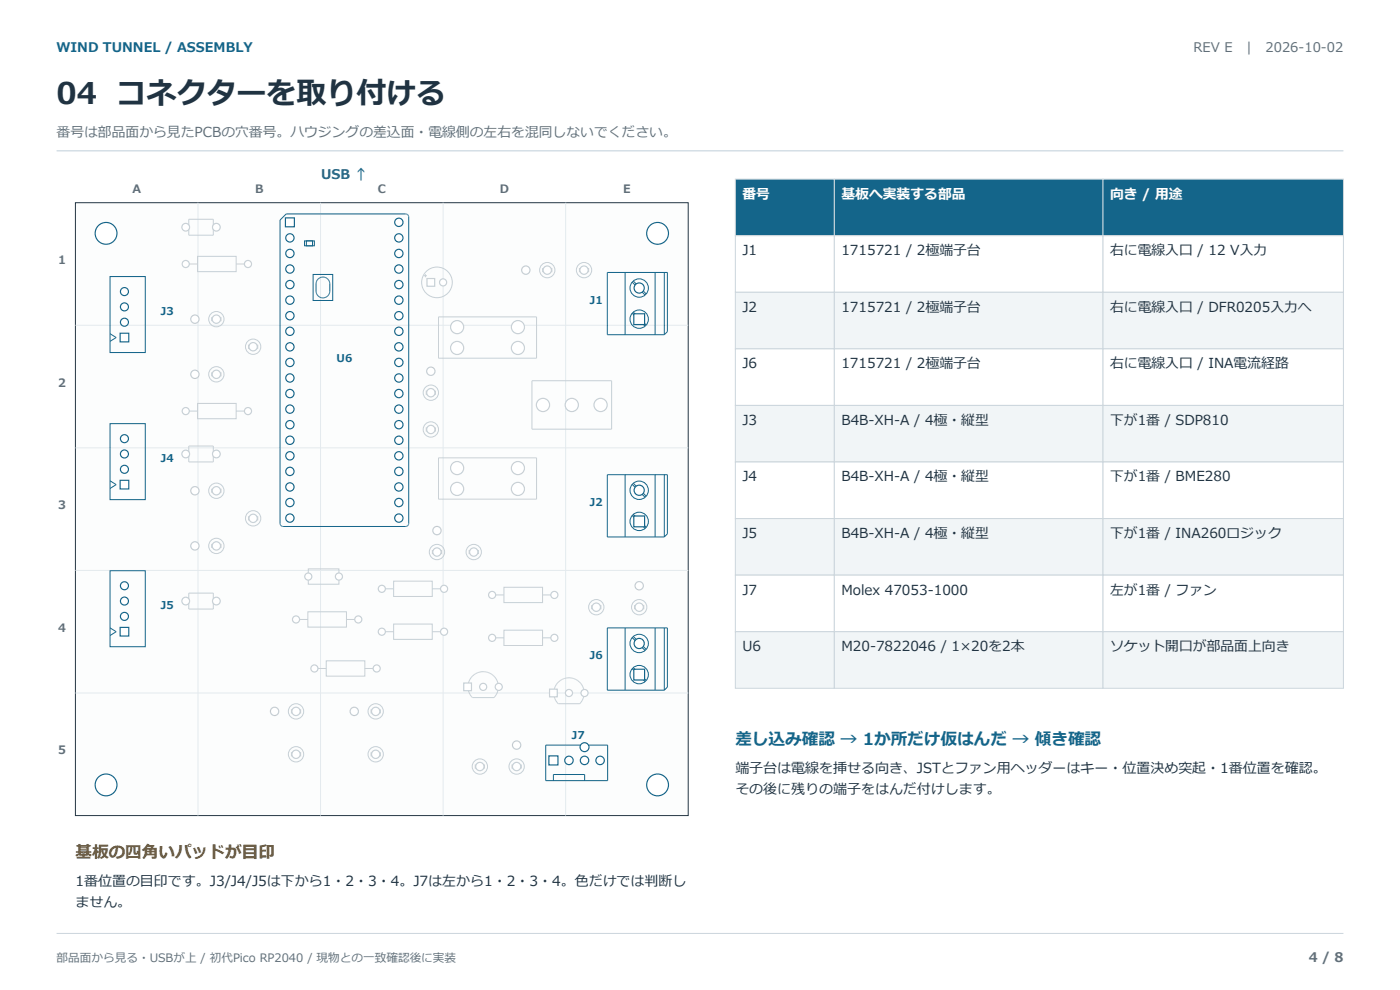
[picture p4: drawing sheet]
<svg xmlns="http://www.w3.org/2000/svg" width="297mm" height="210mm" viewBox="0 0 297 210" stroke-linecap="round" stroke-linejoin="round" font-family="sans-serif">
<path d="M12 32h273" fill="none" stroke="#bfcfd9" stroke-width=".21"/>
<path d="M16 43h130v130h-130z" fill-rule="evenodd" fill="#fcfdfd" stroke="#263743" stroke-width=".21"/>
<path d="M42 43v130M68 43v130M94 43v130M120 43v130M16 69h130M16 95h130M16 121h130M16 147h130" fill="none" stroke="#e4eaee" stroke-width=".21"/>
<path d="M40.1 46.5h5.1v3.4h-5.1z" fill="none" stroke="#c7d0d5" stroke-width=".21"/>
<g fill="#fff" stroke="#c7d0d5" stroke-width=".25">
<circle cx="39.4" cy="48.2" r=".82"/>
<circle cx="45.9" cy="48.2" r=".82"/>
</g>
<path d="M65.4 120.7h6.5v3.2h-6.5z" fill="none" stroke="#c7d0d5" stroke-width=".21"/>
<g fill="#fff" stroke="#c7d0d5" stroke-width=".25">
<circle cx="65.4" cy="122.3" r=".75"/>
<circle cx="71.9" cy="122.3" r=".75"/>
</g>
<g fill="none" stroke="#c7d0d5" stroke-width=".21">
<path d="M89.9 58.5h.7M90.3 58.2v.6"/>
<circle cx="92.7" cy="59.9" r="3.3"/>
</g>
<g fill="#fff" stroke="#c7d0d5" stroke-width=".25">
<path d="M90.6 59.1h1.6v1.6h-1.6z" fill-rule="evenodd"/>
<circle cx="94" cy="59.9" r=".75"/>
</g>
<path d="M40.1 94.6h5.1v3.4h-5.1z" fill="none" stroke="#c7d0d5" stroke-width=".21"/>
<g fill="#fff" stroke="#c7d0d5" stroke-width=".25">
<circle cx="39.4" cy="96.3" r=".82"/>
<circle cx="45.9" cy="96.3" r=".82"/>
</g>
<path d="M40.1 125.8h5.1v3.4h-5.1z" fill="none" stroke="#c7d0d5" stroke-width=".21"/>
<g fill="#fff" stroke="#c7d0d5" stroke-width=".25">
<circle cx="39.4" cy="127.5" r=".82"/>
<circle cx="45.9" cy="127.5" r=".82"/>
</g>
<path d="M93 67.2h20.8v8.8h-20.8z" fill="none" stroke="#c7d0d5" stroke-width=".21"/>
<g fill="#fff" stroke="#c7d0d5" stroke-width=".25">
<circle cx="97" cy="69.4" r="1.39"/>
<circle cx="97" cy="73.8" r="1.39"/>
<circle cx="109.9" cy="69.4" r="1.39"/>
<circle cx="109.9" cy="73.8" r="1.39"/>
</g>
<path d="M93 97.1h20.8v8.8h-20.8z" fill="none" stroke="#c7d0d5" stroke-width=".21"/>
<g fill="#fff" stroke="#c7d0d5" stroke-width=".25">
<circle cx="97" cy="99.3" r="1.39"/>
<circle cx="97" cy="103.7" r="1.39"/>
<circle cx="109.9" cy="99.3" r="1.39"/>
<circle cx="109.9" cy="103.7" r="1.39"/>
</g>
<g fill="#fff" stroke="#c5cdd2" stroke-width=".25">
<circle cx="41.3" cy="79.4" r=".88"/>
<circle cx="41.3" cy="104.1" r=".88"/>
<circle cx="41.3" cy="115.8" r=".88"/>
<circle cx="91.4" cy="78.7" r=".88"/>
<circle cx="92.7" cy="112.5" r=".88"/>
<circle cx="58.2" cy="150.9" r=".88"/>
<circle cx="75.1" cy="150.9" r=".88"/>
<circle cx="109.6" cy="158" r=".88"/>
<circle cx="111.5" cy="57.3" r=".88"/>
<circle cx="135.6" cy="124.2" r=".88"/>
<circle cx="41.3" cy="67.7" r=".88"/>
</g>
<g fill="#fff" stroke="#14658a" stroke-width=".25">
<circle cx="22.5" cy="49.5" r="2.31"/>
<circle cx="139.5" cy="49.5" r="2.31"/>
<circle cx="22.5" cy="166.5" r="2.31"/>
<circle cx="139.5" cy="166.5" r="2.31"/>
</g>
<g fill="none" stroke="#14658a" stroke-width=".21">
<path d="M128.8 57.8h12.8v12.6l-.7 .6h-12.1zM132.6 57.8v13.2M134.1 59.9l2.7 2.7M134.4 59.6l2.7 2.7M139 57.8v13.2M140.9 57.8v13.2M134.1 66.5l2.7 2.7M134.4 66.2l2.7 2.7"/>
<circle cx="135.6" cy="61.1" r="1.95"/>
<circle cx="135.6" cy="67.7" r="1.95"/>
</g>
<g fill="#fff" stroke="#14658a" stroke-width=".25">
<path d="M134.5 66.6h2.2v2.2h-2.2z" fill-rule="evenodd"/>
<circle cx="135.6" cy="61.1" r="1.08"/>
</g>
<g fill="none" stroke="#14658a" stroke-width=".21">
<path d="M128.8 100.7h12.8v12.6l-.7 .6h-12.1zM132.6 100.7v13.2M134.1 102.8l2.7 2.7M134.1 109.4l2.7 2.7M134.4 102.5l2.7 2.7M134.4 109.1l2.7 2.7M139 100.7v13.2M140.9 100.7v13.2"/>
<circle cx="135.6" cy="104" r="1.95"/>
<circle cx="135.6" cy="110.6" r="1.95"/>
</g>
<g fill="#fff" stroke="#14658a" stroke-width=".25">
<path d="M134.5 109.5h2.2v2.2h-2.2z" fill-rule="evenodd"/>
<circle cx="135.6" cy="104" r="1.08"/>
</g>
<path d="M23.3 58.7h7.5v16.1h-7.5zM23.3 70.8l1.3 .8-1.3 .8" fill="none" stroke="#14658a" stroke-width=".21"/>
<g fill="#fff" stroke="#14658a" stroke-width=".25">
<path d="M25.5 70.7h1.8v1.8h-1.8z" fill-rule="evenodd"/>
<circle cx="26.4" cy="68.3" r=".85"/>
<circle cx="26.4" cy="65.1" r=".85"/>
<circle cx="26.4" cy="61.8" r=".85"/>
</g>
<path d="M23.3 89.9h7.5v16.1h-7.5zM23.3 102l1.3 .8-1.3 .8" fill="none" stroke="#14658a" stroke-width=".21"/>
<g fill="#fff" stroke="#14658a" stroke-width=".25">
<path d="M25.5 101.9h1.8v1.8h-1.8z" fill-rule="evenodd"/>
<circle cx="26.4" cy="99.5" r=".85"/>
<circle cx="26.4" cy="96.3" r=".85"/>
<circle cx="26.4" cy="93" r=".85"/>
</g>
<path d="M23.3 121.1h7.5v16.1h-7.5zM23.3 133.2l1.3 .8-1.3 .8" fill="none" stroke="#14658a" stroke-width=".21"/>
<g fill="#fff" stroke="#14658a" stroke-width=".25">
<path d="M25.5 133.1h1.8v1.8h-1.8z" fill-rule="evenodd"/>
<circle cx="26.4" cy="130.7" r=".85"/>
<circle cx="26.4" cy="127.5" r=".85"/>
<circle cx="26.4" cy="124.2" r=".85"/>
</g>
<g fill="none" stroke="#14658a" stroke-width=".21">
<path d="M128.8 133.2h12.8v12.6l-.7 .6h-12.1zM132.6 133.2v13.2M134.1 135.3l2.7 2.7M134.4 135l2.7 2.7M139 133.2v13.2M140.9 133.2v13.2M134.1 141.9l2.7 2.7M134.4 141.6l2.7 2.7"/>
<circle cx="135.6" cy="136.5" r="1.95"/>
<circle cx="135.6" cy="143.1" r="1.95"/>
</g>
<g fill="#fff" stroke="#14658a" stroke-width=".25">
<path d="M134.5 142h2.2v2.2h-2.2z" fill-rule="evenodd"/>
<circle cx="135.6" cy="136.5" r="1.08"/>
</g>
<path d="M123.1 158.1h-7.3v7.5h13.1v-7.5h-4M117.4 165.6v-1.3h6.6v1.3" fill="none" stroke="#14658a" stroke-width=".21"/>
<g fill="#fff" stroke="#14658a" stroke-width=".25">
<path d="M116.4 160.3h2v2h-2z" fill-rule="evenodd"/>
<circle cx="124" cy="158.5" r=".95"/>
<circle cx="120.7" cy="161.3" r=".9"/>
<circle cx="124" cy="161.3" r=".9"/>
<circle cx="127.3" cy="161.3" r=".9"/>
</g>
<path d="M118.4 144.8a3.2 3.2 0 0 1 4.6-.1 3.2 3.2 0 0 1 0 4.6h-4.6a3.2 3.2 0 0 1 0-4.5z" fill="none" stroke="#c7d0d5" stroke-width=".21"/>
<g fill="#fff" stroke="#c7d0d5" stroke-width=".25">
<path d="M116.6 146.2h1.6v1.6h-1.6z" fill-rule="evenodd"/>
<circle cx="120.7" cy="147" r=".75"/>
<circle cx="124" cy="147" r=".75"/>
</g>
<path d="M100.2 143.5a3.2 3.2 0 0 1 4.6-.1 3.2 3.2 0 0 1 0 4.6h-4.6a3.2 3.2 0 0 1 0-4.5z" fill="none" stroke="#c7d0d5" stroke-width=".21"/>
<g fill="#fff" stroke="#c7d0d5" stroke-width=".25">
<path d="M98.4 144.9h1.6v1.6h-1.6z" fill-rule="evenodd"/>
<circle cx="102.5" cy="145.7" r=".75"/>
<circle cx="105.8" cy="145.7" r=".75"/>
</g>
<path d="M81 124.9h2.5M83.5 123.3h8.2v3.2h-8.2zM91.7 124.9h2.5" fill="none" stroke="#c7d0d5" stroke-width=".21"/>
<g fill="#fff" stroke="#c7d0d5" stroke-width=".25">
<circle cx="81" cy="124.9" r=".75"/>
<circle cx="94.2" cy="124.9" r=".75"/>
</g>
<path d="M81 134h2.5M83.5 132.4h8.2v3.2h-8.2zM91.7 134h2.5" fill="none" stroke="#c7d0d5" stroke-width=".21"/>
<g fill="#fff" stroke="#c7d0d5" stroke-width=".25">
<circle cx="81" cy="134" r=".75"/>
<circle cx="94.2" cy="134" r=".75"/>
</g>
<path d="M62.8 131.4h2.5M65.3 129.8h8.2v3.2h-8.2zM73.5 131.4h2.5" fill="none" stroke="#c7d0d5" stroke-width=".21"/>
<g fill="#fff" stroke="#c7d0d5" stroke-width=".25">
<circle cx="62.8" cy="131.4" r=".75"/>
<circle cx="76" cy="131.4" r=".75"/>
</g>
<path d="M66.7 141.8h2.5M69.2 140.2h8.2v3.2h-8.2zM77.4 141.8h2.5" fill="none" stroke="#c7d0d5" stroke-width=".21"/>
<g fill="#fff" stroke="#c7d0d5" stroke-width=".25">
<circle cx="66.7" cy="141.8" r=".75"/>
<circle cx="79.9" cy="141.8" r=".75"/>
</g>
<path d="M104.4 126.2h2.5M106.9 124.6h8.2v3.2h-8.2zM115.1 126.2h2.5" fill="none" stroke="#c7d0d5" stroke-width=".21"/>
<g fill="#fff" stroke="#c7d0d5" stroke-width=".25">
<circle cx="104.4" cy="126.2" r=".75"/>
<circle cx="117.6" cy="126.2" r=".75"/>
</g>
<path d="M104.4 135.3h2.5M106.9 133.7h8.2v3.2h-8.2zM115.1 135.3h2.5" fill="none" stroke="#c7d0d5" stroke-width=".21"/>
<g fill="#fff" stroke="#c7d0d5" stroke-width=".25">
<circle cx="104.4" cy="135.3" r=".75"/>
<circle cx="117.6" cy="135.3" r=".75"/>
</g>
<path d="M39.4 56h2.5M41.9 54.4h8.2v3.2h-8.2zM50.1 56h2.5" fill="none" stroke="#c7d0d5" stroke-width=".21"/>
<g fill="#fff" stroke="#c7d0d5" stroke-width=".25">
<circle cx="39.4" cy="56" r=".75"/>
<circle cx="52.6" cy="56" r=".75"/>
</g>
<path d="M39.4 87.2h2.5M41.9 85.6h8.2v3.2h-8.2zM50.1 87.2h2.5" fill="none" stroke="#c7d0d5" stroke-width=".21"/>
<g fill="#fff" stroke="#c7d0d5" stroke-width=".25">
<circle cx="39.4" cy="87.2" r=".75"/>
<circle cx="52.6" cy="87.2" r=".75"/>
</g>
<path d="M112.9 80.8h16.9v10.2h-16.9z" fill="none" stroke="#c7d0d5" stroke-width=".21"/>
<g fill="#fff" stroke="#c7d0d5" stroke-width=".25">
<circle cx="127.4" cy="85.9" r="1.4"/>
<circle cx="121.3" cy="85.9" r="1.4"/>
<circle cx="115.2" cy="85.9" r="1.4"/>
</g>
<g fill="none" stroke="#c7d0d5" stroke-width=".21">
<path d="M100.8 162.3h2v.6h-2z"/>
<circle cx="101.8" cy="162.6" r="1.63"/>
</g>
<circle cx="101.8" cy="162.6" r=".88" fill="#fff" stroke="#c7d0d5" stroke-width=".25"/>
<g fill="none" stroke="#c7d0d5" stroke-width=".21">
<path d="M44.9 79.1h2v.6h-2z"/>
<circle cx="45.9" cy="79.4" r="1.63"/>
</g>
<circle cx="45.9" cy="79.4" r=".88" fill="#fff" stroke="#c7d0d5" stroke-width=".25"/>
<g fill="none" stroke="#c7d0d5" stroke-width=".21">
<path d="M44.9 103.8h2v.6h-2z"/>
<circle cx="45.9" cy="104.1" r="1.63"/>
</g>
<circle cx="45.9" cy="104.1" r=".88" fill="#fff" stroke="#c7d0d5" stroke-width=".25"/>
<g fill="none" stroke="#c7d0d5" stroke-width=".21">
<path d="M44.9 115.5h2v.6h-2z"/>
<circle cx="45.9" cy="115.8" r="1.63"/>
</g>
<circle cx="45.9" cy="115.8" r=".88" fill="#fff" stroke="#c7d0d5" stroke-width=".25"/>
<g fill="none" stroke="#c7d0d5" stroke-width=".21">
<path d="M122.9 57h2v.6h-2z"/>
<circle cx="123.9" cy="57.3" r="1.63"/>
</g>
<circle cx="123.9" cy="57.3" r=".88" fill="#fff" stroke="#c7d0d5" stroke-width=".25"/>
<g fill="none" stroke="#c7d0d5" stroke-width=".21">
<path d="M125.5 128.5h2v.6h-2z"/>
<circle cx="126.5" cy="128.8" r="1.63"/>
</g>
<circle cx="126.5" cy="128.8" r=".88" fill="#fff" stroke="#c7d0d5" stroke-width=".25"/>
<g fill="none" stroke="#c7d0d5" stroke-width=".21">
<path d="M52.7 73.2h2v.7h-2z"/>
<circle cx="53.7" cy="73.5" r="1.63"/>
</g>
<circle cx="53.7" cy="73.5" r=".88" fill="#fff" stroke="#c7d0d5" stroke-width=".25"/>
<g fill="none" stroke="#c7d0d5" stroke-width=".21">
<path d="M52.7 109.6h2v.7h-2z"/>
<circle cx="53.7" cy="109.9" r="1.63"/>
</g>
<circle cx="53.7" cy="109.9" r=".88" fill="#fff" stroke="#c7d0d5" stroke-width=".25"/>
<g fill="none" stroke="#c7d0d5" stroke-width=".21">
<path d="M90.4 90.8h2v.6h-2z"/>
<circle cx="91.4" cy="91.1" r="1.63"/>
</g>
<circle cx="91.4" cy="91.1" r=".88" fill="#fff" stroke="#c7d0d5" stroke-width=".25"/>
<g fill="none" stroke="#c7d0d5" stroke-width=".21">
<path d="M99.5 116.8h2v.6h-2z"/>
<circle cx="100.5" cy="117.1" r="1.63"/>
</g>
<circle cx="100.5" cy="117.1" r=".88" fill="#fff" stroke="#c7d0d5" stroke-width=".25"/>
<g fill="none" stroke="#c7d0d5" stroke-width=".21">
<path d="M61.8 159.7h2v.6h-2z"/>
<circle cx="62.8" cy="160" r="1.63"/>
</g>
<circle cx="62.8" cy="160" r=".88" fill="#fff" stroke="#c7d0d5" stroke-width=".25"/>
<g fill="none" stroke="#c7d0d5" stroke-width=".21">
<path d="M90.4 83h2v.6h-2z"/>
<circle cx="91.4" cy="83.3" r="1.63"/>
</g>
<circle cx="91.4" cy="83.3" r=".88" fill="#fff" stroke="#c7d0d5" stroke-width=".25"/>
<g fill="none" stroke="#c7d0d5" stroke-width=".21">
<path d="M78.7 159.7h2v.6h-2z"/>
<circle cx="79.7" cy="160" r="1.63"/>
</g>
<circle cx="79.7" cy="160" r=".88" fill="#fff" stroke="#c7d0d5" stroke-width=".25"/>
<g fill="none" stroke="#c7d0d5" stroke-width=".21">
<path d="M91.7 116.8h2v.6h-2z"/>
<circle cx="92.7" cy="117.1" r="1.63"/>
</g>
<circle cx="92.7" cy="117.1" r=".88" fill="#fff" stroke="#c7d0d5" stroke-width=".25"/>
<g fill="none" stroke="#c7d0d5" stroke-width=".21">
<path d="M61.8 150.6h2v.6h-2z"/>
<circle cx="62.8" cy="150.9" r="1.63"/>
</g>
<circle cx="62.8" cy="150.9" r=".88" fill="#fff" stroke="#c7d0d5" stroke-width=".25"/>
<g fill="none" stroke="#c7d0d5" stroke-width=".21">
<path d="M78.7 150.6h2v.6h-2z"/>
<circle cx="79.7" cy="150.9" r="1.63"/>
</g>
<circle cx="79.7" cy="150.9" r=".88" fill="#fff" stroke="#c7d0d5" stroke-width=".25"/>
<g fill="none" stroke="#c7d0d5" stroke-width=".21">
<path d="M108.6 162.3h2v.6h-2z"/>
<circle cx="109.6" cy="162.6" r="1.63"/>
</g>
<circle cx="109.6" cy="162.6" r=".88" fill="#fff" stroke="#c7d0d5" stroke-width=".25"/>
<g fill="none" stroke="#c7d0d5" stroke-width=".21">
<path d="M115.1 57h2v.6h-2z"/>
<circle cx="116.1" cy="57.3" r="1.63"/>
</g>
<circle cx="116.1" cy="57.3" r=".88" fill="#fff" stroke="#c7d0d5" stroke-width=".25"/>
<g fill="none" stroke="#c7d0d5" stroke-width=".21">
<path d="M134.6 128.5h2v.6h-2z"/>
<circle cx="135.6" cy="128.8" r="1.63"/>
</g>
<circle cx="135.6" cy="128.8" r=".88" fill="#fff" stroke="#c7d0d5" stroke-width=".25"/>
<g fill="none" stroke="#c7d0d5" stroke-width=".21">
<path d="M44.9 67.4h2v.6h-2z"/>
<circle cx="45.9" cy="67.7" r="1.63"/>
</g>
<circle cx="45.9" cy="67.7" r=".88" fill="#fff" stroke="#c7d0d5" stroke-width=".25"/>
<g fill="none" stroke="#14658a" stroke-width=".21">
<path d="M64.6 51.1h2.1v1h-2.1zM65 51.1h1.3v1h-1.3zM66.4 58.2h4.2v5.5h-4.2zM67.5 59.2a1.46 1.46 0 0 1 1.6-.3 1.46 1.46 0 0 1 .9 1.3v1.5a1.46 1.46 0 0 1-1.5 1.5 1.46 1.46 0 0 1-1.5-1.5l.1-1.8zM86.1 45.4h-25.4l-1.3 1.3v64.4M86.1 45.4h.1M86.2 45.4h.1M86.3 45.4l.1 .1M86.4 45.5h.1M86.5 45.5h.1M86.5 45.5v.1M86.5 45.6h.1"/>
<path d="M86.6 45.6v.1M86.6 45.7h.1M86.6 45.7v.1M86.6 45.8h.1M86.7 45.8h.1M86.7 45.8v.1M86.7 45.9h.1M86.7 45.9v.1M86.7 46h.1M86.7 46v65.1M59.4 111.1h.1M59.4 111.1v.1"/>
<path d="M59.4 111.2h.1M59.4 111.2l.1 .1M59.5 111.3v.1M59.5 111.4h.1M59.6 111.4v.1M59.6 111.5l.1 .1M59.7 111.6h.1M59.8 111.6h.1M59.8 111.6l.1 .1M59.9 111.7h.1M60 111.7h.1M60.1 111.7h26"/>
<path d="M86.1 111.7h.1M86.2 111.7h-.1M86.2 111.7h.1M86.3 111.6l-.1 .1M86.3 111.6h.1M86.4 111.6h-.1M86.4 111.6h.1M86.5 111.5l-.1 .1M86.6 111.4l-.1 .1M86.6 111.4h.1M86.7 111.3l-.1 .1M86.7 111.2v.1"/>
<path d="M86.7 111.2h.1M86.7 111.1v.1M86.7 111.1h.1"/>
</g>
<g fill="#fff" stroke="#14658a" stroke-width=".25">
<path d="M60.6 46.2h1.8v1.9h-1.8z" fill-rule="evenodd"/>
<circle cx="61.5" cy="50.5" r=".88"/>
<circle cx="61.5" cy="53.8" r=".88"/>
<circle cx="61.5" cy="57.1" r=".88"/>
<circle cx="61.5" cy="60.4" r=".88"/>
<circle cx="61.5" cy="63.7" r=".88"/>
<circle cx="61.5" cy="67" r=".88"/>
<circle cx="61.5" cy="70.3" r=".88"/>
<circle cx="61.5" cy="73.6" r=".88"/>
<circle cx="61.5" cy="76.9" r=".88"/>
<circle cx="61.5" cy="80.2" r=".88"/>
<circle cx="61.5" cy="83.5" r=".88"/>
<circle cx="61.5" cy="86.8" r=".88"/>
<circle cx="61.5" cy="90.1" r=".88"/>
<circle cx="61.5" cy="93.4" r=".88"/>
<circle cx="61.5" cy="96.7" r=".88"/>
<circle cx="61.5" cy="100" r=".88"/>
<circle cx="61.5" cy="103.3" r=".88"/>
<circle cx="61.5" cy="106.6" r=".88"/>
<circle cx="61.5" cy="109.9" r=".88"/>
<circle cx="84.6" cy="109.9" r=".88"/>
<circle cx="84.6" cy="106.6" r=".88"/>
<circle cx="84.6" cy="103.3" r=".88"/>
<circle cx="84.6" cy="100" r=".88"/>
<circle cx="84.6" cy="96.7" r=".88"/>
<circle cx="84.6" cy="93.4" r=".88"/>
<circle cx="84.6" cy="90.1" r=".88"/>
<circle cx="84.6" cy="86.8" r=".88"/>
<circle cx="84.6" cy="83.5" r=".88"/>
<circle cx="84.6" cy="80.2" r=".88"/>
<circle cx="84.6" cy="76.9" r=".88"/>
<circle cx="84.6" cy="73.6" r=".88"/>
<circle cx="84.6" cy="70.3" r=".88"/>
<circle cx="84.6" cy="67" r=".88"/>
<circle cx="84.6" cy="63.7" r=".88"/>
<circle cx="84.6" cy="60.4" r=".88"/>
<circle cx="84.6" cy="57.1" r=".88"/>
<circle cx="84.6" cy="53.8" r=".88"/>
<circle cx="84.6" cy="50.5" r=".88"/>
<circle cx="84.6" cy="47.2" r=".88"/>
</g>
<g fill="#14658a" stroke="#ccd6dd" stroke-width=".21">
<path d="M156 38h21v12h-21z" fill-rule="evenodd"/>
<path d="M177 38h57v12h-57z" fill-rule="evenodd"/>
<path d="M234 38h51v12h-51z" fill-rule="evenodd"/>
</g>
<g fill="#fff" stroke="#ccd6dd" stroke-width=".21">
<path d="M156 50h21v12h-21z" fill-rule="evenodd"/>
<path d="M177 50h57v12h-57z" fill-rule="evenodd"/>
<path d="M234 50h51v12h-51z" fill-rule="evenodd"/>
</g>
<g fill="#f1f5f7" stroke="#ccd6dd" stroke-width=".21">
<path d="M156 62h21v12h-21z" fill-rule="evenodd"/>
<path d="M177 62h57v12h-57z" fill-rule="evenodd"/>
<path d="M234 62h51v12h-51z" fill-rule="evenodd"/>
</g>
<g fill="#fff" stroke="#ccd6dd" stroke-width=".21">
<path d="M156 74h21v12h-21z" fill-rule="evenodd"/>
<path d="M177 74h57v12h-57z" fill-rule="evenodd"/>
<path d="M234 74h51v12h-51z" fill-rule="evenodd"/>
</g>
<g fill="#f1f5f7" stroke="#ccd6dd" stroke-width=".21">
<path d="M156 86h21v12h-21z" fill-rule="evenodd"/>
<path d="M177 86h57v12h-57z" fill-rule="evenodd"/>
<path d="M234 86h51v12h-51z" fill-rule="evenodd"/>
</g>
<g fill="#fff" stroke="#ccd6dd" stroke-width=".21">
<path d="M156 98h21v12h-21z" fill-rule="evenodd"/>
<path d="M177 98h57v12h-57z" fill-rule="evenodd"/>
<path d="M234 98h51v12h-51z" fill-rule="evenodd"/>
</g>
<g fill="#f1f5f7" stroke="#ccd6dd" stroke-width=".21">
<path d="M156 110h21v12h-21z" fill-rule="evenodd"/>
<path d="M177 110h57v12h-57z" fill-rule="evenodd"/>
<path d="M234 110h51v12h-51z" fill-rule="evenodd"/>
</g>
<g fill="#fff" stroke="#ccd6dd" stroke-width=".21">
<path d="M156 122h21v12h-21z" fill-rule="evenodd"/>
<path d="M177 122h57v12h-57z" fill-rule="evenodd"/>
<path d="M234 122h51v12h-51z" fill-rule="evenodd"/>
</g>
<g fill="#f1f5f7" stroke="#ccd6dd" stroke-width=".21">
<path d="M156 134h21v12h-21z" fill-rule="evenodd"/>
<path d="M177 134h57v12h-57z" fill-rule="evenodd"/>
<path d="M234 134h51v12h-51z" fill-rule="evenodd"/>
</g>
<path d="M12 198h273" fill="none" stroke="#cbd5dc" stroke-width=".21"/>
<text font-size="6.3" fill="#203342" x="12" y="22">04 コネクターを取り付ける</text>
<text font-size="3.5" fill="#14658a" x="156" y="158">差し込み確認 → 1か所だけ仮はんだ → 傾き確認</text>
<text font-size="3.5" fill="#9c5900" x="16" y="182">基板の四角いパッドが目印</text>
<g font-size="3" fill="#203342">
<text x="156" y="164">端子台は電線を挿せる向き、JSTとファン用ヘッダーはキー・位置決め突起・1番位置を確認。</text>
<text x="156" y="168.3">その後に残りの端子をはんだ付けします。</text>
<text x="16" y="188">1番位置の目印です。J3/J4/J5は下から1・2・3・4。J7は左から1・2・3・4。色だけでは判断し</text>
<text x="16" y="192.3">ません。</text>
</g>
<text font-size="2.9" fill="#60707b" x="12" y="29">番号は部品面から見たPCBの穴番号。ハウジングの差込面・電線側の左右を混同しないでください。</text>
<g font-size="2.9" fill="#fff">
<text x="157.5" y="42.1">番号</text>
<text x="178.5" y="42.1">基板へ実装する部品</text>
<text x="235.5" y="42.1">向き / 用途</text>
</g>
<g font-size="2.9" fill="#203342">
<text x="157.5" y="54.1">J1</text>
<text x="178.5" y="54.1">1715721 / 2極端子台</text>
<text x="235.5" y="54.1">右に電線入口 / 12 V入力</text>
<text x="157.5" y="66.1">J2</text>
<text x="178.5" y="66.1">1715721 / 2極端子台</text>
<text x="235.5" y="66.1">右に電線入口 / DFR0205入力へ</text>
<text x="157.5" y="78.1">J6</text>
<text x="178.5" y="78.1">1715721 / 2極端子台</text>
<text x="235.5" y="78.1">右に電線入口 / INA電流経路</text>
<text x="157.5" y="90.1">J3</text>
<text x="178.5" y="90.1">B4B-XH-A / 4極・縦型</text>
<text x="235.5" y="90.1">下が1番 / SDP810</text>
<text x="157.5" y="102.1">J4</text>
<text x="178.5" y="102.1">B4B-XH-A / 4極・縦型</text>
<text x="235.5" y="102.1">下が1番 / BME280</text>
<text x="157.5" y="114.1">J5</text>
<text x="178.5" y="114.1">B4B-XH-A / 4極・縦型</text>
<text x="235.5" y="114.1">下が1番 / INA260ロジック</text>
<text x="157.5" y="126.1">J7</text>
<text x="178.5" y="126.1">Molex 47053-1000</text>
<text x="235.5" y="126.1">左が1番 / ファン</text>
<text x="157.5" y="138.1">U6</text>
<text x="178.5" y="138.1">M20-7822046 / 1×20を2本</text>
<text x="235.5" y="138.1">ソケット開口が部品面上向き</text>
</g>
<text font-size="2.8" fill="#14658a" x="12" y="11">WIND TUNNEL / ASSEMBLY</text>
<g font-size="2.8" fill="#60707b">
<text x="253.2" y="11">REV E</text>
<text x="264.4" y="11">|</text>
<text x="268.5" y="11">2026-10-02</text>
<text x="277.6" y="204">4 / 8</text>
</g>
<text font-size="2.8" fill="#1b775d" x="68.1" y="38">USB ↑</text>
<g font-size="2.5" fill="#60707b">
<text x="28.1" y="41">A</text>
<text x="54.1" y="41">B</text>
<text x="80.2" y="41">C</text>
<text x="106" y="41">D</text>
<text x="132.2" y="41">E</text>
<text x="12.3" y="56">1</text>
<text x="12.3" y="82">2</text>
<text x="12.3" y="108">3</text>
<text x="12.3" y="134">4</text>
<text x="12.3" y="160">5</text>
<text x="12" y="204">部品面から見る・USBが上 / 初代Pico RP2040 / 現物との一致確認後に実装</text>
</g>
<g font-size="2.3" fill="#14658a">
<text x="125.1" y="64.4">J1</text>
<text x="34.1" y="66.7">J3</text>
<text x="71.4" y="76.8">U6</text>
<text x="34.1" y="97.9">J4</text>
<text x="125.1" y="107.3">J2</text>
<text x="34.1" y="129.1">J5</text>
<text x="125.1" y="139.8">J6</text>
<text x="121.3" y="156.8">J7</text>
</g>
</svg>
